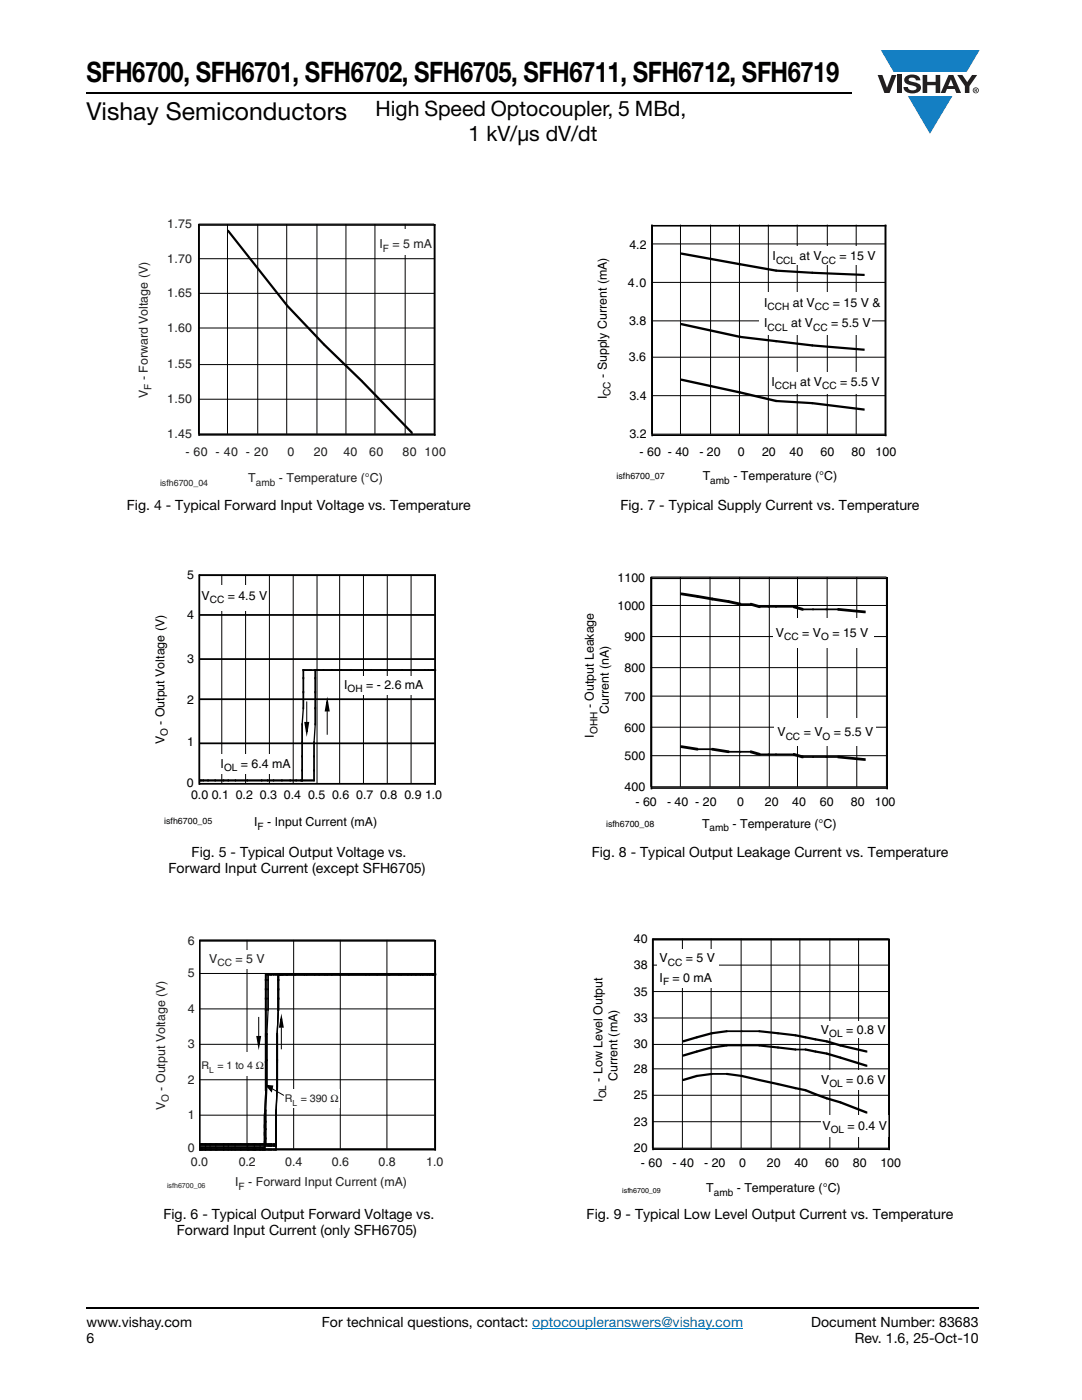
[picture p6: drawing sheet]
<svg xmlns="http://www.w3.org/2000/svg" width="216mm" height="279mm" viewBox="0 0 216 279" stroke-linecap="round" stroke-linejoin="round" font-family="sans-serif">
<g fill="#147fc3">
<path d="M175.8 10h19.7l-2.6 4.3h-1.1h-13.5z"/>
<path d="M181.2 19.2h8.8l-4.4 7.5z"/>
</g>
<g fill="#231f20">
<path d="M175.1 15h1l.9 2.5 .9-2.5h1l-1.4 3.6h-1z"/>
<path d="M179 15h.9v3.6h-.9z"/>
<path d="M180.8 15.3a2.1 2.1 0 0 1 2.7 .3l.1 .4h-.8a.79 .79 0 0 0-.7-.5 .79 .79 0 0 0-.8 .4l.2 .3 1 .2a1.08 1.08 0 0 1 1.3 1 1.08 1.08 0 0 1-1.1 1.2 1.73 1.73 0 0 1-2.4-1.2h.9a.96 .96 0 0 0 .8 .6 .96 .96 0 0 0 .9-.4 1.31 1.31 0 0 0-1.2-.6 1.03 1.03 0 0 1-1.1-.6 1.03 1.03 0 0 1 .2-1.1z"/>
<path d="M184.1 15h.9v1.3h1.7v-1.3h.9v3.6h-.9v-1.6h-1.7v1.6h-.9z"/>
<path d="M191 15h1l1 1.4 1-1.4h1l-1.6 2.2v1.4h-.9v-1.4z"/>
<path d="M189.7 15.9l.6 1.3h-1.1zM189.3 15l-1.6 3.6h.9l.4-.8h1.5l.3 .8h1l-1.6-3.6z"/>
<path d="M194.2 18a.5 .5 0 0 1 1 0 .5 .5 0 0 1-1 0zM194.1 18a.6 .6 0 0 0 1.2 0 .6 .6 0 0 0-1.2 0z"/>
<path d="M194.6 17.8h.2v.2h-.2zM194.5 17.7v.7h.1v-.3l.4 .3-.2-.3 .2-.2-.1-.2z"/>
</g>
<path d="M106.2 265.1h42.1" fill="none" stroke="#007ec4" stroke-width=".2"/>
<path d="M17.3 18.6h152.7M17.3 261h178" fill="none" stroke="#000" stroke-width=".36"/>
<path d="M27.4 43.5h62.4v54h-62.4z" fill="#fff"/>
<g fill="none" stroke="#000" stroke-width=".2">
<path d="M39.6 44.7h47v41.9h-47zM39.6 51.6h47M39.6 58.5h47M45.4 44.7v41.9M51.4 44.7v41.9M57.2 44.7v41.9M63.2 44.7v41.9M69 44.7v41.9M74.8 44.7v41.9M80.8 44.7v41.9M39.6 65.5h47M39.6 72.8h47"/>
<path d="M39.6 79.7h47"/>
</g>
<path d="M39.6 44.9h47.3M39.7 44.7v42.3M86.8 44.7v42.3M39.6 86.8h47.3" fill="none" stroke="#000" stroke-width=".32"/>
<g fill="#000">
<path d="M45.4 45.9h.2l11.9 15v.3h-.3l-11.8-14.9z" fill-rule="evenodd"/>
<path d="M57.2 60.9h.3l7.3 7.6v.4h-.3l-7.3-7.7z" fill-rule="evenodd"/>
<path d="M64.5 68.5h.3l7.5 7.3v.4h-.3l-7.5-7.3z" fill-rule="evenodd"/>
<path d="M72 75.8h.3l10.1 10.4v.4h-.3l-10.1-10.4z" fill-rule="evenodd"/>
</g>
<g fill="#fff">
<path d="M75.6 45.9h9v5h-9z"/>
<path d="M30.7 113.5h58.2v52.7h-58.2z"/>
<path d="M39.7 114.7h47.1v41.7h-47.1z"/>
</g>
<path d="M39.7 122.7h47.1M39.7 131.5h47.1M39.7 139.5h47.1M60.4 133.7h26.6M60.5 133.5v8M62.9 133.5v11.2M39.7 155.8h23.1M39.7 148.3h47.1M60.3 144.3v11.7M62.7 147.9v8.1" fill="none" stroke="#000" stroke-width=".35"/>
<path d="M39.7 114.7h47.1v41.7h-47.1zM44.3 114.7v41.7M49 114.7v41.7M53.8 114.7v41.7M58.5 114.7v41.7M63.3 114.7v41.7M67.8 114.7v41.7M72.5 114.7v41.7M77.3 114.7v41.7M82 114.7v41.7" fill="none" stroke="#000" stroke-width=".2"/>
<path d="M39.7 114.8h47.3M39.8 114.6v42M86.8 114.6v42M39.7 156.4h47.3" fill="none" stroke="#000" stroke-width=".32"/>
<g fill="#000">
<path d="M60.4 141.1h.2v.4l-.2 3.2h-.2z" fill-rule="evenodd"/>
<path d="M62.8 144.3h.2v.4l-.2 3.6h-.3z" fill-rule="evenodd"/>
</g>
<g fill="#fff">
<path d="M43.4 150.6h14.8v3.8h-14.8z"/>
<path d="M68.5 134.9h16.8v3.7h-16.8z"/>
<path d="M40.2 116.7h13.2v5.1h-13.2z"/>
</g>
<path d="M60.9 144.3h.6l-.3 1.7zM65.3 140l.3 1.8h-.6z" fill="none" stroke="#000" stroke-width=".35"/>
<path d="M60.9 144.3h.6l-.3 1.7zM65.3 140l.3 1.8h-.6z" fill="#000"/>
<path d="M61.2 140.1v3.9M65.3 142v4.5" fill="none" stroke="#000" stroke-width=".2"/>
<g fill="#fff">
<path d="M30.9 186.5h57.6v51.5h-57.6z"/>
<path d="M39.8 187.6h46.9v41.7h-46.9z"/>
</g>
<path d="M39.8 187.6h46.9v41.7h-46.9M39.8 194.3h46.9M49.3 187.6v41.7M58.6 187.6v41.7M67.9 187.6v41.7M77.2 187.6v41.7M39.8 201.3h46.9M39.8 208.4h46.9M39.8 215.5h46.9M39.8 222.6h46.9" fill="none" stroke="#000" stroke-width=".2"/>
<path d="M39.8 187.8h47.2M39.9 187.6v42M86.8 187.6v42M39.8 229.4h47.2" fill="none" stroke="#000" stroke-width=".32"/>
<g fill="none" stroke="#000" stroke-width=".35">
<path d="M52.9 194.5h34.1M53 194.3v23.4M53.5 194.3v7.4M55.5 194.3v7.4M86.8 194.3l.1 .3M53.3 206.2v10.8M55.3 206.2v11.5M39.8 228.3h15.4M39.8 228.7h15.4M39.8 229.4h15.4M39.8 229.1h13.1M52.8 222.2v7.4"/>
<path d="M53 221.4v7.1M55.1 221.4v8.2"/>
</g>
<g fill="#000">
<path d="M52.9 217.3h.2v.4l-.2 4.9h-.2z" fill-rule="evenodd"/>
<path d="M52.9 217.3h.2v.4l-.2 5.2h-.2z" fill-rule="evenodd"/>
<path d="M53.1 216.6h.3v.4l-.3 4.8h-.2z" fill-rule="evenodd"/>
<path d="M53.4 201.3h.2v.4l-.2 4.9h-.3z" fill-rule="evenodd"/>
<path d="M55.2 216.6h.2v.4l-.2 4.8h-.2z" fill-rule="evenodd"/>
<path d="M55.2 217h.2v.3l-.2 4.9h-.2z" fill-rule="evenodd"/>
<path d="M55.2 217.3h.2v.4l-.2 5.2h-.2z" fill-rule="evenodd"/>
<path d="M55.4 201.3h.2v.4l-.2 4.9h-.2z" fill-rule="evenodd"/>
<path d="M55.4 201.3h.2v.4l-.2 4.9h-.2z" fill-rule="evenodd"/>
<path d="M55.4 201.3h.2v.4l-.2 5.2h-.2z" fill-rule="evenodd"/>
</g>
<g fill="#fff">
<path d="M41.3 189.7h12.6v3.7h-12.6z"/>
<path d="M56.3 217.4h11.4v3.7h-11.4z"/>
<path d="M48.6 210.1h1.1v4.7h-1.1z"/>
</g>
<path d="M51.3 206.9h.6l-.3 1.7zM53.3 216.7l1 .1-.2 .9zM56.1 203.3l.3 1.6h-.5z" fill="none" stroke="#000" stroke-width=".35"/>
<path d="M51.3 206.9h.6l-.3 1.7zM53.3 216.7l1 .1-.2 .9zM56.1 203.3l.3 1.6h-.5z" fill="#000"/>
<path d="M51.6 203.1v3.6M54.3 217.3l2.3 1.3M56.1 205.1v4.2" fill="none" stroke="#000" stroke-width=".2"/>
<path d="M119 44.8h60.5v52.3h-60.5z" fill="#fff"/>
<g fill="none" stroke="#000" stroke-width=".2">
<path d="M130 48.7h46.6M130 56.4h46.6M130 44.8v41.8h46.6v-41.8M135.8 44.8v41.8M141.8 44.8v41.8M147.5 44.8v41.8M153.3 44.8v41.8M159.1 44.8v41.8M165.1 44.8v41.8M170.8 44.8v41.8M130 64h46.6M130 71.3h46.6"/>
<path d="M130 79h46.6"/>
</g>
<path d="M130 45.1h46.8M130.1 44.8v42.3M176.7 44.8v42.3M130 86.9h46.8" fill="none" stroke="#000" stroke-width=".32"/>
<g fill="#000">
<path d="M135.8 50.4l12 2.1v.4l-12-2.1z" fill-rule="evenodd"/>
<path d="M147.5 52.5l7.5 1.3v.4l-7.5-1.3z" fill-rule="evenodd"/>
<path d="M154.8 53.8l7.4 .4v.5l-7.4-.5z" fill-rule="evenodd"/>
<path d="M162 54.2l10.5 .5v.4l-10.5-.4z" fill-rule="evenodd"/>
<path d="M135.8 75.6l12 2.5v.4l-12-2.5z" fill-rule="evenodd"/>
<path d="M135.8 64.5l12 2.5v.4l-12-2.5z" fill-rule="evenodd"/>
<path d="M147.5 78.1l7.5 1.7v.4l-7.5-1.7z" fill-rule="evenodd"/>
<path d="M147.5 67l7.5 .9v.4l-7.5-.9z" fill-rule="evenodd"/>
<path d="M154.8 79.8l7.4 .4v.5l-7.4-.5z" fill-rule="evenodd"/>
<path d="M154.8 67.9l7.4 .8v.5l-7.4-.9z" fill-rule="evenodd"/>
<path d="M162 68.7l10.5 .9v.4l-10.5-.8z" fill-rule="evenodd"/>
<path d="M162 80.2l10.5 1.3v.4l-10.5-1.2z" fill-rule="evenodd"/>
</g>
<g fill="#fff">
<path d="M153.8 49.2h18.4v3.7h-18.4z"/>
<path d="M153.9 74.3h18.4v4.2h-18.4z"/>
<path d="M151.6 58.4h22.4v8.4h-22.4z"/>
<path d="M116.4 114h63v52.4h-63z"/>
<path d="M129.8 115.1h47.1v41.9h-47.1z"/>
</g>
<g fill="none" stroke="#000" stroke-width=".2">
<path d="M129.8 115.2h47.1v41.8h-47.1zM135.8 115.2v41.8M141.7 115.2v41.8M147.6 115.2v41.8M153.5 115.2v41.8M159.1 115.2v41.8M165 115.2v41.8M171 115.2v41.8M129.8 120.8h47.1M129.8 127h47.1M129.8 133.2h47.1M129.8 138.9h47.1"/>
<path d="M129.8 145.1h47.1M129.8 150.8h47.1"/>
</g>
<path d="M129.8 115.4h47.4M130 115.2v42.3M177 115.2v42.3M129.8 157.3h47.4" fill="none" stroke="#000" stroke-width=".32"/>
<g fill="#000">
<path d="M135.8 118.3l3.5 .5v.5l-3.5-.5z" fill-rule="evenodd"/>
<path d="M139 118.8l3.3 .5v.5l-3.3-.5z" fill-rule="evenodd"/>
<path d="M142 119.3l3.5 .5v.5l-3.5-.5z" fill-rule="evenodd"/>
<path d="M145.2 119.8l2.7 .5v.5l-2.7-.5z" fill-rule="evenodd"/>
<path d="M149.7 120.3l2 .5v.6l-2-.6z" fill-rule="evenodd"/>
<path d="M158.2 120.8l2.1 .6v.5l-2.1-.5z" fill-rule="evenodd"/>
<path d="M167.1 121.4l5.6 .5v.5l-5.6-.5z" fill-rule="evenodd"/>
<path d="M135.8 148.7l3.5 .6v.5l-3.5-.5z" fill-rule="evenodd"/>
<path d="M142 149.3l3.5 .5v.5l-3.5-.5z" fill-rule="evenodd"/>
<path d="M149.7 149.8l2 .5v.5l-2-.5z" fill-rule="evenodd"/>
<path d="M158.2 150.3l2.1 .5v.5l-2.1-.5z" fill-rule="evenodd"/>
<path d="M167.1 150.8l5.6 .5v.5l-5.6-.5z" fill-rule="evenodd"/>
</g>
<path d="M147.6 120.6h2.4M151.4 121.1h7.1M160 121.6h7.4M139 149.5h3.3M145.2 150h4.8M151.4 150.6h7.1M160 151.1h7.4" fill="none" stroke="#000" stroke-width=".35"/>
<g fill="#fff">
<path d="M154.3 123.4h20v5.8h-20z"/>
<path d="M154.6 143.3h20.2v5.5h-20.2z"/>
<path d="M118.1 186h62.4v53.2h-62.4z"/>
<path d="M130.2 187.3h47.1v41.8h-47.1z"/>
</g>
<g fill="none" stroke="#000" stroke-width=".2">
<path d="M130.2 187.3h47.1v41.8h-47.1zM130.2 192.6h47.1M130.2 197.9h47.1M136.2 187.3v41.8M141.9 187.3v41.8M147.9 187.3v41.8M153.9 187.3v41.8M159.6 187.3v41.8M165.6 187.3v41.8M171.3 187.3v41.8M130.2 203.2h47.1M130.2 208.4h47.1"/>
<path d="M130.2 213.3h47.1M130.2 218.6h47.1M130.2 223.9h47.1"/>
</g>
<g fill="#000">
<path d="M136.2 215.3l3-.8v.4l-2.8 .8h-.2z" fill-rule="evenodd"/>
<path d="M136.2 210.5l3-.8v.4l-2.8 .8h-.2z" fill-rule="evenodd"/>
<path d="M136.2 207.6l3-.8v.4l-2.8 .8h-.2z" fill-rule="evenodd"/>
<path d="M138.9 214.5l3.3-.4v.4l-3 .4h-.3z" fill-rule="evenodd"/>
<path d="M138.9 209.7l3.3-.9v.5l-3 .8h-.3z" fill-rule="evenodd"/>
<path d="M138.9 206.8l3.3-.8v.4l-3 .8h-.3z" fill-rule="evenodd"/>
<path d="M144.9 214.1l3.2 .4v.4l-3.2-.4z" fill-rule="evenodd"/>
<path d="M141.9 208.8l3.2-.4v.4l-2.9 .5h-.3z" fill-rule="evenodd"/>
<path d="M141.9 206l3.2-.4v.4l-2.9 .4h-.3z" fill-rule="evenodd"/>
<path d="M147.9 214.5l3.7 .8v.4l-3.7-.8z" fill-rule="evenodd"/>
<path d="M151.4 215.3l4 .9v.4l-4-.9z" fill-rule="evenodd"/>
<path d="M151.4 208.4l4 .4v.5l-4-.5z" fill-rule="evenodd"/>
<path d="M151.4 205.6l4 .4v.4l-4-.4z" fill-rule="evenodd"/>
<path d="M155.1 216.2l3.8 .8v.4l-3.8-.8z" fill-rule="evenodd"/>
<path d="M155.1 208.8l3.8 .5v.4l-3.8-.4z" fill-rule="evenodd"/>
<path d="M155.1 206l3.8 .4v.4l-3.8-.4z" fill-rule="evenodd"/>
<path d="M158.6 217l2.2 .4v.4l-2.2-.4z" fill-rule="evenodd"/>
<path d="M158.6 206.4l2.2 .4v.4l-2.2-.4z" fill-rule="evenodd"/>
<path d="M160.6 217.4l2.2 .8v.4l-2.2-.8z" fill-rule="evenodd"/>
<path d="M160.6 209.3l2.2 .4v.4l-2.2-.4z" fill-rule="evenodd"/>
<path d="M160.6 206.8l2.2 .4v.4l-2.2-.4z" fill-rule="evenodd"/>
<path d="M162.6 218.2l2.5 .8v.4l-2.5-.8z" fill-rule="evenodd"/>
<path d="M162.6 209.7l2.5 .4v.4l-2.5-.4z" fill-rule="evenodd"/>
<path d="M162.6 207.2l2.5 .4v.4l-2.5-.4z" fill-rule="evenodd"/>
<path d="M164.8 219l3 .8v.4l-3-.8z" fill-rule="evenodd"/>
<path d="M164.8 210.1l3 .8v.4l-3-.8z" fill-rule="evenodd"/>
<path d="M164.8 207.6l3 .8v.4l-3-.8z" fill-rule="evenodd"/>
<path d="M167.6 219.8l5.5 2v.4l-5.5-2z" fill-rule="evenodd"/>
<path d="M167.6 210.9l5.5 1.6v.4l-5.5-1.6z" fill-rule="evenodd"/>
<path d="M167.6 208.4l5.5 1.3v.4l-5.5-1.3z" fill-rule="evenodd"/>
</g>
<path d="M141.9 214.3h3.2M144.9 208.6h6.7M144.9 205.8h6.7M158.6 209.5h2.2" fill="none" stroke="#000" stroke-width=".35"/>
<g fill="#fff">
<path d="M131.1 189.4h12.3v7.7h-12.3z"/>
<path d="M163.8 222.6h13.4v4.4h-13.4z"/>
<path d="M164.8 213.6h10.3v3.9h-10.3z"/>
<path d="M163.6 203.7h13.4v3.4h-13.4z"/>
</g>
<path d="M130.2 187.5h47.4M130.3 187.3v42.2M177.4 187.3v42.2M130.2 229.3h47.4" fill="none" stroke="#000" stroke-width=".32"/>
<text font-size="5.6" x="17.3" y="16.4">SFH6700, SFH6701, SFH6702, SFH6705, SFH6711, SFH6712, SFH6719</text>
<text font-size="4.9" x="17.3" y="24">Vishay Semiconductors</text>
<g font-size="4.2">
<text x="74.9" y="23.1">High Speed Optocoupler, 5 MBd,</text>
<text x="93.5" y="28.1">1 kV/μs dV/dt</text>
</g>
<g font-size="2.8">
<text x="25.3" y="101.8">Fig. 4 - Typical Forward Input Voltage vs. Temperature</text>
<text x="123.8" y="101.8">Fig. 7 - Typical Supply Current vs. Temperature</text>
<text x="38.2" y="171">Fig. 5 - Typical Output Voltage vs.</text>
<text x="118.1" y="171">Fig. 8 - Typical Output Leakage Current vs. Temperature</text>
<text x="33.6" y="174.2">Forward Input Current (except SFH6705)</text>
<text x="32.6" y="243.4">Fig. 6 - Typical Output Forward Voltage vs.</text>
<text x="117.1" y="243.4">Fig. 9 - Typical Low Level Output Current vs. Temperature</text>
<text x="35.3" y="246.5">Forward Input Current (only SFH6705)</text>
<text x="17.3" y="264.9">www.vishay.com</text>
<text x="17.3" y="268.1">6</text>
<text x="64.2" y="264.9">For technical questions, contact: optocoupleranswers@vishay.com</text>
<text x="161.9" y="264.9">Document Number: 83683</text>
<text x="170.5" y="268.1">Rev. 1.6, 25-Oct-10</text>
</g>
<g font-size="2.5" fill="#231f20">
<text x="33.4" y="45.6">1.75</text>
<text x="33.4" y="52.4">1.70</text>
<text x="75.7" y="49.5">I</text>
<text x="78.3" y="49.5">= 5 mA</text>
<text x="33.4" y="59.3">1.65</text>
<text x="33.4" y="66.2">1.60</text>
<text x="29.5" y="75.9" transform="rotate(-90 29.5 75.9)">- Forward Voltage (V)</text>
<text x="33.4" y="73.5">1.55</text>
<text x="29.5" y="79.4" transform="rotate(-90 29.5 79.4)">V</text>
<text x="33.4" y="80.4">1.50</text>
<text x="33.4" y="87.4">1.45</text>
<text x="37" y="91.1">- 60 - 40 - 20</text>
<text x="57.4" y="91.1">0</text>
<text x="62.6" y="91.1">20</text>
<text x="68.5" y="91.1">40</text>
<text x="73.7" y="91.1">60</text>
<text x="80.3" y="91.1">80 100</text>
<text x="49.5" y="96.2">T</text>
<text x="55.6" y="96.2">- Temperature (°C)</text>
<text x="37.5" y="188.6">6</text>
<text x="37.5" y="195.1">5</text>
<text x="41.7" y="192.1">V</text>
<text x="47" y="192.1">= 5 V</text>
<text x="37.5" y="202.1">4</text>
<text x="37.5" y="209.2">3</text>
<text x="33" y="221.6" transform="rotate(-90 33 221.6)">V</text>
<text x="33" y="217.7" transform="rotate(-90 33 217.7)">- Output Voltage (V)</text>
<text x="37.5" y="216.3">2</text>
<text x="37.5" y="223.3">1</text>
<text x="37.5" y="229.9">0</text>
<text x="38.1" y="232.7">0.0</text>
<text x="47.6" y="232.7">0.2</text>
<text x="56.9" y="232.7">0.4</text>
<text x="66.2" y="232.7">0.6</text>
<text x="75.5" y="232.7">0.8</text>
<text x="85.1" y="232.7">1.0</text>
<text x="46.9" y="236.7">I</text>
<text x="49.5" y="236.7">- Forward Input Current (mA)</text>
</g>
<g font-size="2.5">
<text x="125.6" y="49.7">4.2</text>
<text x="154.2" y="52">I</text>
<text x="159.6" y="52">at V</text>
<text x="167.5" y="52">= 15 V</text>
<text x="125.3" y="57.2">4.0</text>
<text x="125.5" y="64.9">3.8</text>
<text x="152.5" y="65.3">I</text>
<text x="152.5" y="61.2">I</text>
<text x="157.9" y="65.3">at V</text>
<text x="158.2" y="61.2">at V</text>
<text x="165.8" y="65.3">= 5.5 V</text>
<text x="166.2" y="61.2">= 15 V &amp;</text>
<text x="121.1" y="75.4" transform="rotate(-90 121.1 75.4)">- Supply Current (mA)</text>
<text x="125.5" y="72.1">3.6</text>
<text x="153.9" y="77">I</text>
<text x="159.7" y="77">at V</text>
<text x="167.7" y="77">= 5.5 V</text>
<text x="121.1" y="79.7" transform="rotate(-90 121.1 79.7)">I</text>
<text x="125.6" y="79.8">3.4</text>
<text x="125.6" y="87.4">3.2</text>
<text x="127.6" y="91">- 60 - 40</text>
<text x="139.6" y="91">- 20</text>
<text x="140.2" y="95.9">T</text>
<text x="146.3" y="95.9">- Temperature (°C)</text>
<text x="147.3" y="91">0</text>
<text x="152.1" y="91">20</text>
<text x="157.5" y="91">40</text>
<text x="163.7" y="91">60</text>
<text x="169.9" y="91">80</text>
<text x="174.7" y="91">100</text>
<text x="37.4" y="115.6">5</text>
<text x="40.2" y="119.7">V</text>
<text x="45.4" y="119.7">= 4.5 V</text>
<text x="123.2" y="116.1">1100</text>
<text x="37.4" y="123.6">4</text>
<text x="123.2" y="121.8">1000</text>
<text x="124.6" y="128">900</text>
<text x="154.8" y="127.1">V</text>
<text x="160.1" y="127.1">= V</text>
<text x="166.1" y="127.1">= 15 V</text>
<text x="37.4" y="132.4">3</text>
<text x="68.7" y="137.4">I</text>
<text x="73.1" y="137.4">= - 2.6 mA</text>
<text x="124.6" y="134.2">800</text>
<text x="37.4" y="140.4">2</text>
<text x="118.5" y="141.4" transform="rotate(-90 118.5 141.4)">- Output Leakage</text>
<text x="121.5" y="142.4" transform="rotate(-90 121.5 142.4)">Current (nA)</text>
<text x="124.6" y="139.9">700</text>
<text x="32.8" y="148.6" transform="rotate(-90 32.8 148.6)">V</text>
<text x="32.8" y="144.7" transform="rotate(-90 32.8 144.7)">- Output Voltage (V)</text>
<text x="37.4" y="148.8">1</text>
<text x="118.5" y="147.2" transform="rotate(-90 118.5 147.2)">I</text>
<text x="124.6" y="146.1">600</text>
<text x="155.1" y="146.9">V</text>
<text x="160.4" y="146.9">= V</text>
<text x="166.4" y="146.9">= 5.5 V</text>
<text x="44" y="153.2">I</text>
<text x="48.1" y="153.2">= 6.4 mA</text>
<text x="124.6" y="151.8">500</text>
<text x="37.3" y="157">0</text>
<text x="38.1" y="159.4">0.0 0.1 0.2 0.3 0.4 0.5 0.6 0.7 0.8 0.9 1.0</text>
<text x="124.6" y="157.9">400</text>
<text x="126.8" y="160.8">- 60</text>
<text x="133.1" y="160.8">- 40 - 20</text>
<text x="147.1" y="160.8">0</text>
<text x="152.6" y="160.8">20</text>
<text x="158.1" y="160.8">40</text>
<text x="163.6" y="160.8">60</text>
<text x="169.8" y="160.8">80</text>
<text x="174.6" y="160.8">100</text>
<text x="50.7" y="164.9">I</text>
<text x="53.3" y="164.9">- Input Current (mA)</text>
<text x="140.1" y="165.2">T</text>
<text x="146.2" y="165.2">- Temperature (°C)</text>
<text x="126.4" y="188.1">40</text>
<text x="126.4" y="193.4">38</text>
<text x="131.6" y="195.9">I</text>
<text x="131.6" y="192">V</text>
<text x="134.2" y="195.9">= 0 mA</text>
<text x="136.9" y="192">= 5 V</text>
<text x="126.4" y="204">33</text>
<text x="126.4" y="198.7">35</text>
<text x="126.4" y="209.2">30</text>
<text x="163.8" y="206.3">V</text>
<text x="168.8" y="206.3">= 0.8 V</text>
<text x="120.2" y="215.8" transform="rotate(-90 120.2 215.8)">- Low Level Output</text>
<text x="123.2" y="215.8" transform="rotate(-90 123.2 215.8)">Current (mA)</text>
<text x="126.4" y="214.1">28</text>
<text x="120.2" y="219.9" transform="rotate(-90 120.2 219.9)">I</text>
<text x="126.4" y="219.4">25</text>
<text x="163.9" y="216.3">V</text>
<text x="168.9" y="216.3">= 0.6 V</text>
<text x="126.4" y="224.7">23</text>
<text x="164.1" y="225.5">V</text>
<text x="169.1" y="225.5">= 0.4 V</text>
<text x="126.4" y="229.8">20</text>
<text x="127.9" y="232.9">- 60</text>
<text x="134.2" y="232.9">- 40</text>
<text x="140.5" y="232.9">- 20</text>
<text x="147.5" y="232.9">0</text>
<text x="153" y="232.9">20</text>
<text x="158.5" y="232.9">40</text>
<text x="164.7" y="232.9">60</text>
<text x="170.2" y="232.9">80</text>
<text x="175.7" y="232.9">100</text>
<text x="140.9" y="238">T</text>
<text x="147" y="238">- Temperature (°C)</text>
</g>
<g font-size="2.1" fill="#231f20">
<text x="40.2" y="213.4">R</text>
<text x="43.4" y="213.4">= 1 to 4 Ω</text>
<text x="56.9" y="220">R</text>
<text x="60" y="220">= 390 Ω</text>
</g>
<g font-size="2" fill="#231f20">
<text x="76.4" y="50.2">F</text>
<text x="30.2" y="77.8" transform="rotate(-90 30.2 77.8)">F</text>
<text x="51.1" y="96.9">amb</text>
<text x="43.4" y="192.8">CC</text>
<text x="33.7" y="219.9" transform="rotate(-90 33.7 219.9)">O</text>
<text x="47.6" y="237.4">F</text>
</g>
<g font-size="2">
<text x="154.8" y="52.7">CCL</text>
<text x="163.9" y="52.7">CC</text>
<text x="153.2" y="61.9">CCH</text>
<text x="153.2" y="66">CCL</text>
<text x="162.3" y="66">CC</text>
<text x="162.6" y="61.9">CC</text>
<text x="154.6" y="77.7">CCH</text>
<text x="164.1" y="77.7">CC</text>
<text x="121.8" y="79" transform="rotate(-90 121.8 79)">CC</text>
<text x="141.7" y="96.6">amb</text>
<text x="41.9" y="120.4">CC</text>
<text x="156.5" y="127.8">CC</text>
<text x="163.8" y="127.8">O</text>
<text x="69.4" y="138.1">OH</text>
<text x="33.5" y="146.9" transform="rotate(-90 33.5 146.9)">O</text>
<text x="119.2" y="146.5" transform="rotate(-90 119.2 146.5)">OHH</text>
<text x="156.8" y="147.6">CC</text>
<text x="164.1" y="147.6">O</text>
<text x="44.7" y="153.9">OL</text>
<text x="51.4" y="165.6">F</text>
<text x="141.6" y="165.9">amb</text>
<text x="132.3" y="196.6">F</text>
<text x="133.3" y="192.7">CC</text>
<text x="165.5" y="207">OL</text>
<text x="121" y="219.2" transform="rotate(-90 121 219.2)">OL</text>
<text x="165.5" y="217">OL</text>
<text x="165.8" y="226.2">OL</text>
<text x="142.4" y="238.7">amb</text>
</g>
<g font-size="1.8">
<text x="123" y="95.6">isfh6700_07</text>
<text x="32.8" y="164.4">isfh6700_05</text>
<text x="120.9" y="165.1">isfh6700_08</text>
</g>
<text font-size="1.8" fill="#231f20" x="31.9" y="97">isfh6700_04</text>
<g font-size="1.7" fill="#231f20">
<text x="41.8" y="214.1">L</text>
<text x="58.4" y="220.7">L</text>
</g>
<text font-size="1.4" fill="#231f20" x="33.3" y="237.1">isfh6700_06</text>
<text font-size="1.4" x="124.2" y="238.1">isfh6700_09</text>
</svg>
